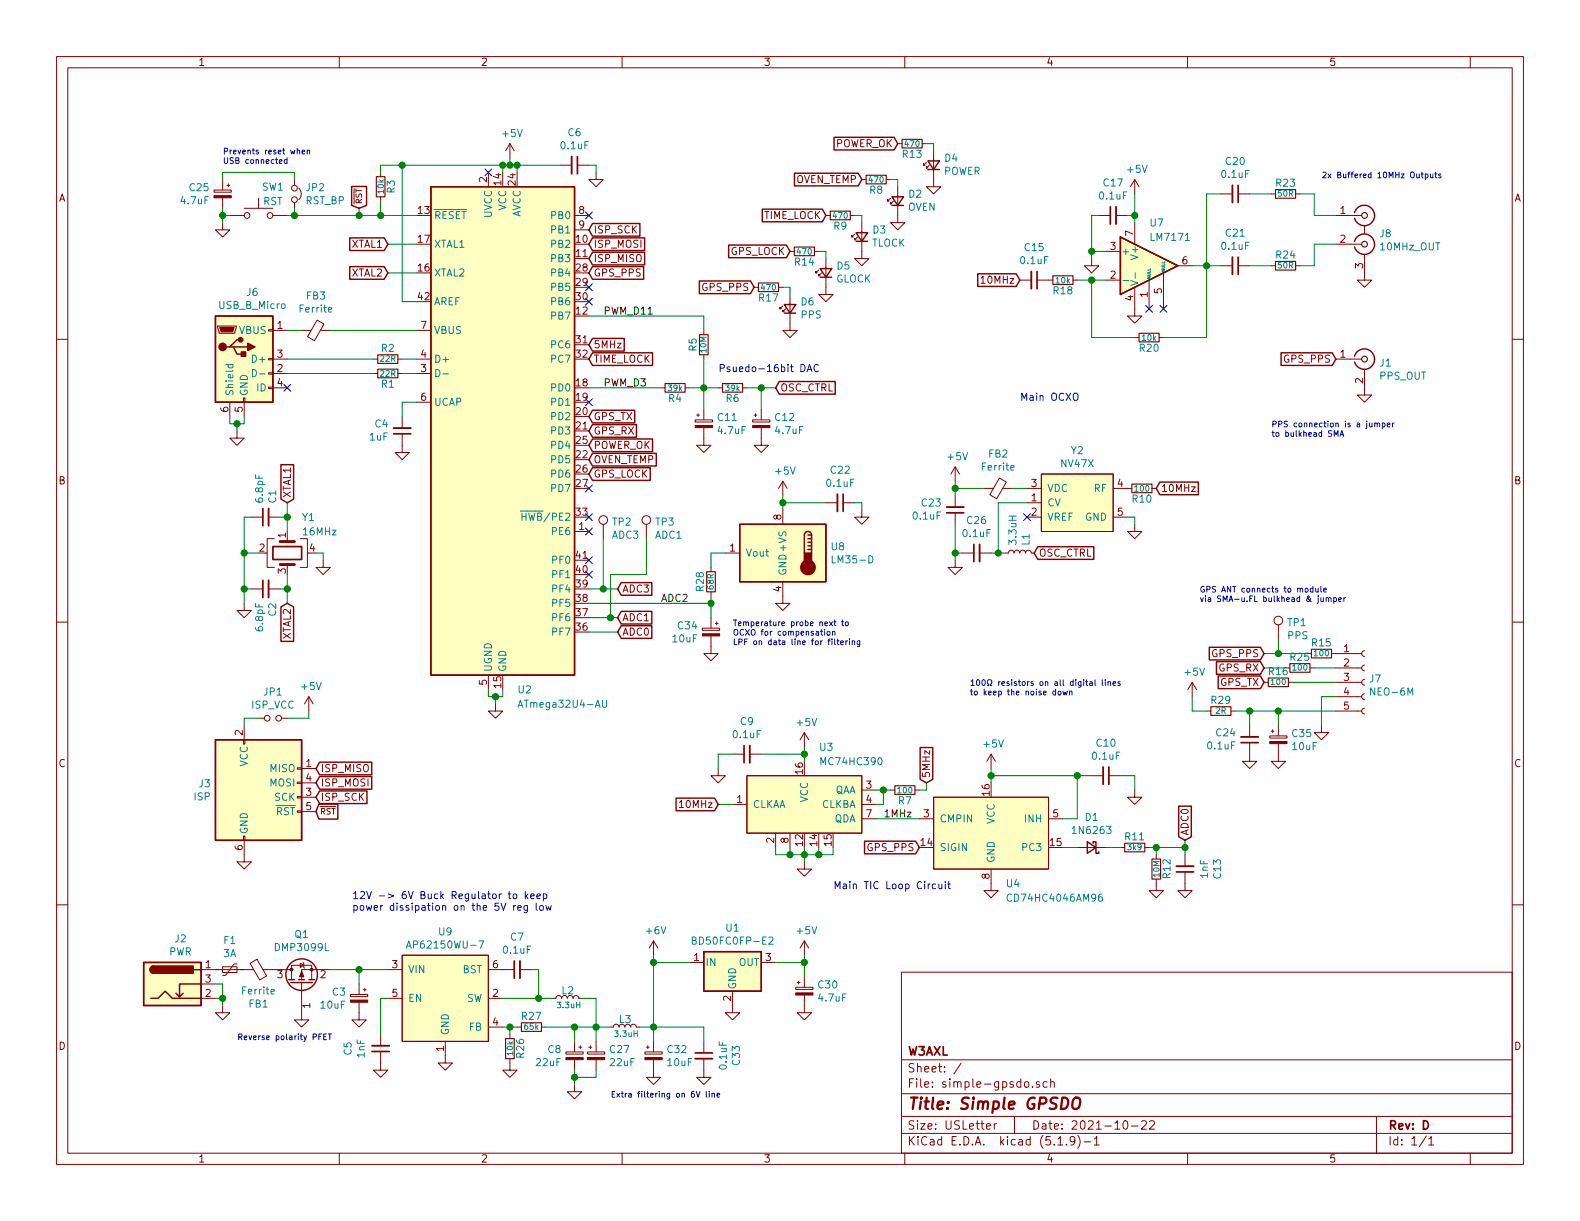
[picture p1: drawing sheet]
<svg xmlns="http://www.w3.org/2000/svg" width="279mm" height="216mm" viewBox="0 0 279 216" stroke-linecap="round" stroke-linejoin="round" font-family="sans-serif">
<g fill="none" stroke="#840000" stroke-width=".18">
<path d="M10 10h259.4v195.9h-259.4zM12 12h255.4v191.9h-255.4zM60 10v2M110 10v2M160 10v2M210 10v2M260 10v2M37.8 33.6h3.1v.4h-3.1zM39.4 39.4v1.2h1.2l-1.2 1.3-1.3-1.3h1.3M39.4 31.8v1.8M39.4 35v1.8M40.1 32.8h.5"/>
<path d="M40.4 32.5v.5M40.6 38.1h2.6M43.2 36.8h5.1M45.7 35.1v1.7M48.3 38.1h2.5M52.1 31.8v1M52.1 35.8v1M52.8 33.3a1.41 1.41 0 0 1 0 2M67.3 30.5v.7M67.3 34.8v.8M86.4 30.5v2.5M90.2 25.4l-.8 1.3"/>
<path d="M90.2 25.4v2.5M90.2 25.4l.7 1.3M99.1 29.2h2M101.6 38.1h2.5M102.1 29.2h2M105.4 30.5v1.3h1.3l-1.3 1.2-1.3-1.2h1.3M146 38.1h.8M150.4 38.1h.7M152.4 39.4v6.3h1.3l-1.3 1.3-1.3-1.3h1.3M152.4 31.8h.8M156.7 31.8h.8M157.5 35.1l-.5 .5v-.3v.3h.2"/>
<path d="M158 35.6l-.5 .5v-.3v.3h.2M158.7 33v6.4h1.3l-1.3 1.2-1.2-1.2h1.2M158.7 25.4h.8M163.1 25.4h.7M163.8 28.7l-.5 .5v-.2v.2h.3M164.3 29.2l-.5 .5v-.2v.2h.3M165.1 26.7v6.3h1.3l-1.3 1.3-1.3-1.3h1.3M194.3 38.1h2M197.4 38.1h2M200.7 31.8l-.8 1.2M200.7 31.8v2.5M200.7 39.4v3.8"/>
<path d="M200.7 31.8l.7 1.2M215.9 34.3h2M218.9 34.3h2.1M224.8 34.3h.8M229.1 34.3h.8M236.2 38.1h4.6M241.3 39.9v1.4M10 60h2M38.5 57.7h3.3v.2l-.3 1h-2.8zM47.5 58.3h.8v.2h-.8zM48.3 58.4h2.5M53.3 58.4h1.7"/>
<path d="M56.1 56.6l1.2 .7-1.7 2.9-1.2-.7zM56.7 58.4h1.7M73.7 58.4h2.5M101.6 40.6h2.5M124.5 58.4v.8M133.3 50.8h.8M137.7 50.8h.7M138.4 54.1l-.5 .5v-.2v.2h.3M138.9 54.6l-.5 .5v-.2v.2h.3M139.7 52.1v6.3h1.3l-1.3 1.3-1.3-1.3h1.3M139.7 44.5h.8M144 44.5h.8"/>
<path d="M144.8 47.8l-.5 .5v-.3v.3h.2M145.3 48.3l-.5 .5v-.3v.3h.2M146 45.7v6.4h1.3l-1.3 1.2-1.2-1.2h1.2M151.1 41.4l-.5 .5v-.2v.2h.3M151.6 41.9l-.5 .5v-.2v.2h.3M173.5 49.2l.3-.4v1.3M173.5 50.1h.7M180.3 49.5h2.1M183.4 49.5h2.8M189.7 49.5h.8M193 45.7v1.3h1.3l-1.3 1.3-1.2-1.3h1.2M195.6 49.5h2.5"/>
<path d="M195.6 44.5h2.5M200.7 50.8v5.1h1.2l-1.2 1.3-1.3-1.3h1.3M200.7 59.7h.7M203.2 49.5v5.1M205 59.7h.7M205.7 48.3v6.3M208.3 47h2.5M215.9 47h2M218.9 47h2.1M224.8 47h.8M229.1 47h.8M236.2 43.2h4.6"/>
<path d="M241.3 45v4.5h1.3l-1.3 1.3-1.3-1.3h1.3M267.4 60h2M40.6 71.1v2.6M41.9 76.2v1.3h1.3l-1.3 1.2-1.3-1.2h1.3M43.1 70.4h.2v.7h-.2zM43.2 71.1v2.6M47.5 68.5h.8v.2h-.8zM47.5 65.9h.8v.3h-.8zM47.5 63.4h.8v.2h-.8zM48.3 68.6h2.5M48.3 66h2.5M48.3 63.5h2.5"/>
<path d="M66 66h.8M66 63.5h.8M70.4 66h.7M70.4 63.5h.7M71.1 76.7v3.3h1.3l-1.3 1.3-1.3-1.3h1.3M71.1 73.7v2M73.7 66h2.5M73.7 63.5h2.5M73.7 71.1h2.5M116.8 68.6h.8M121.2 68.6h.7M122.9 74.2h3.1v.4h-3.1z"/>
<path d="M123.2 73.4h.5M123.4 73.2v.5M124.5 75.6v3.1h1.2l-1.2 1.3-1.3-1.3h1.3M124.5 62.7v.8M124.5 72.4v1.8M127 68.6h.8M131.3 68.6h.8M133.1 74.2h3v.4h-3zM133.3 73.4h.6M133.6 73.2v.5M134.6 75.6v3.1h1.3l-1.3 1.3-1.3-1.3h1.3M134.6 72.4v1.8"/>
<path d="M236.2 63.5h4.6M241.3 65.3v4.6h1.3l-1.3 1.2-1.3-1.2h1.3M44.4 91.4h2.1M47.5 91.4h2M48.5 95.3h-1.3v5h1.3M50.8 95.3v.5M50.8 99.8v.5M53.1 95.3h1.3v5h-1.3M57.1 99.1v1.2h1.3l-1.3 1.3-1.2-1.3h1.2M101.6 94h2.5M106.7 92.7v2.6M114.3 92.7v2.6"/>
<path d="M128.3 97.8h2.5M138.4 85.1l-.7 1.3M138.4 85.1v2.5M138.4 90.2v2.5M138.4 85.1l.8 1.3M146 88.9h2.1M149.1 88.9h2M152.4 90.2v1.2h1.3l-1.3 1.3-1.3-1.3h1.3M168.9 99.1v1.2h1.3l-1.3 1.3-1.3-1.3h1.3M168.9 82.6l-.8 1.2M168.9 82.6v2.5M168.9 87.6v2.1"/>
<path d="M168.9 90.7v2M168.9 82.6l.8 1.2M170.2 97.8h2M173.2 97.8h2.1M174 86.4h1.6M176.7 84.5l1.3 .7-1.7 3-1.3-.7zM177.3 86.4h1.8M177.8 97.8h.5l.1-.3 .3-.2 .4 .1 .2 .4 .2-.3 .2-.2 .5 .1 .1 .4 .2-.3 .2-.2 .5 .1 .2 .4 .1-.3 .3-.2 .4 .1 .2 .4h.5M181.6 91.4h2.5M181.6 86.4h2.5M181.6 88.9h2.5M184.1 83.8h12.7v10.2h-12.7z"/>
<path d="M196.8 91.4h2.6M196.8 86.4h3.4M200.7 92.7v1.3h1.2l-1.2 1.3-1.3-1.3h1.3M203.7 86.4h.8M10 110h2M43.2 106.7v1.3h1.2l-1.2 1.2-1.3-1.2h1.3M44.4 104.1h2.1M47.5 104.1h2M86.4 119.4v2.5M124.2 111.1h3.1v.4h-3.1zM125.7 112.4v3.2h1.3l-1.3 1.2-1.2-1.2h1.2M125.7 100.3v.8"/>
<path d="M125.7 104.6v.8M125.7 109.2v1.9M126.5 110.2h.5M126.7 110v.5M138.4 102.9v3.8h1.3l-1.3 1.3-1.2-1.3h1.2M226.1 110.5v2.5M231.6 118.1h.8M235.5 115.6h5.3M236.2 118.1h4.6M241.3 117.6l-.3 .1-.2 .3 .1 .4 .4 .2M241.3 115.1l-.3 .1-.2 .3 .1 .4 .4 .2M267.4 110h2"/>
<path d="M43.1 130.8h.2v.8h-.2zM43.2 128.3v2.5M45.7 127h1M49.8 127h1M52.6 138.3h.7v.3h-.7zM52.6 135.8h.7v.2h-.7zM53.3 135.9h2.6M53.3 138.4h2.6M54.6 123.2l-.8 1.3M54.6 123.2v2.5M54.6 123.2l.8 1.3M87.6 124.5v1.2h1.3l-1.3 1.3-1.2-1.3h1.2"/>
<path d="M127 135.9v1.3h1.3l-1.3 1.2-1.3-1.2h1.3M129.5 133.4h2.1M132.1 137.2h20.3v10.1h-20.3zM132.6 133.4h2M142.2 129.5l-.7 1.3M142.2 129.5v2.6M142.2 129.5l.8 1.3M152.4 139.7h2.5M157.5 139.7h.7M161.8 139.7h.8M175.3 133.4l-.8 1.2M175.3 133.4v2.5"/>
<path d="M175.3 133.4l.7 1.2M193 137.2h2.1M196.1 137.2h2M200.7 139.7v1.3h1.2l-1.2 1.2-1.3-1.2h1.3M210.8 120.7l-.7 1.2M210.8 120.7v2.5M210.8 120.7l.8 1.2M213.4 125.7h.7M217.7 125.7h.7M221 131.3v3.3h1.2l-1.2 1.3-1.3-1.3h1.3M221 128.3v2M223.5 120.7h.8"/>
<path d="M224.5 130.1h3.1v.4h-3.1zM224.8 129.3h.5M225 129v.5M226.1 131.5v3.1h1.2l-1.2 1.3-1.3-1.3h1.3M226.1 128.3v1.8M227.8 120.7h.8M233.7 128.3v1.2h1.2l-1.2 1.3-1.3-1.3h1.3M236.2 125.7h4.6M236.2 123.2h4.6M236.2 120.7h4.6M241.3 125.2l-.3 .1-.2 .4 .1 .3 .4 .2M241.3 122.7l-.3 .1-.2 .3 .1 .4 .4 .2"/>
<path d="M241.3 120.1l-.3 .1-.2 .4 .1 .4 .4 .2M10 160h2M43.1 147.8h.2v.8h-.2zM43.2 148.6v3.8h1.2l-1.2 1.3-1.3-1.3h1.3M52.6 143.4h.7v.2h-.7zM52.6 140.8h.7v.3h-.7zM53.3 141h2.6M53.3 143.5h2.6M120.1 141.9l.4-.4v1.3M120.1 142.8h.8M129.5 142.2h2.6M137.2 147.3v2.6"/>
<path d="M139.7 147.3v2.6M142.2 152.4v1.3h1.3l-1.3 1.2-1.2-1.2h1.2M152.4 142.2h2.5M152.4 144.8h2.5M162.6 144.8h2.5M165.1 141h20.3v12.7h-20.3zM175.3 153.7v3.8h1.2l-1.2 1.3-1.3-1.3h1.3M185.4 144.8h2.6M190.5 149.9h5.1M198.1 149.9h.8M202.4 149.9h.8M204.5 155.4v2.1h1.2l-1.2 1.3-1.3-1.3h1.3"/>
<path d="M204.5 151.1v.8M209.5 154.2v3.3h1.3l-1.3 1.3-1.2-1.3h1.2M209.5 151.1v2.1M267.4 160h2M35.6 171.5h9.2M35.6 176.5h2.5M35.6 174h2.5M39.4 170.9h2.5v1.1h-2.5zM39.4 177.8v1.3h1.2l-1.2 1.2-1.3-1.2h1.3M41.9 170.4h-.5l-1.5 2.1h-.5M44.2 170.3l1.2-.7 1.7 3-1.2 .7zM46.5 171.5h5.1"/>
<path d="M51.6 173.2v-2.5h3.5v2.5M53.1 170.3l.6 .4-.6 .4zM53.3 173.7v6.6h1.3l-1.3 1.3-1.2-1.3h1.2M53.6 170.2l.1 .1v.8l.1 .1M58.4 171.5h-5.1v1.7M62 175.8h3v.4h-3zM63.5 177.2v3.1h1.3l-1.3 1.3-1.3-1.3h1.3M63.5 174v1.8M64.3 175h.5M64.5 174.8v.5M68.6 171.5h2.5M68.6 176.5h2.5"/>
<path d="M71.1 168.9h15.3v15.3h-15.3zM86.4 171.5h4.5M86.4 176.5h2.5M91.9 171.5h2.1M97.8 176.5h.5l.1-.3 .3-.2 .4 .1 .2 .4 .1-.3 .3-.2 .5 .1 .1 .4 .2-.3 .2-.2 .5 .1 .1 .4 .2-.3 .3-.2 .4 .1 .2 .4h.5M115.6 166.4l-.8 1.2M115.6 166.4v2.5M115.6 166.4l.7 1.2M121.9 170.2h2.6M129.5 175.3v3.8h1.3l-1.3 1.2-1.2-1.2h1.2M134.6 170.2h2.6M140.7 174.6h3.1v.4h-3.1z"/>
<path d="M141 173.7h.5M141.2 173.5v.5M142.2 175.9v3.2h1.3l-1.3 1.2-1.2-1.2h1.2M142.2 166.4v2.5M142.2 172.7v1.9M142.2 166.4l-.7 1.2M142.2 166.4l.8 1.2M159.4 171.9h108v32h-108zM67.3 185.9v3.3h1.3l-1.3 1.3-1.3-1.3h1.3M67.3 182.9v2M78.7 184.2v3.8h1.3l-1.3 1.2-1.2-1.2h1.2M86.4 181.6h2.5"/>
<path d="M90.2 187.2v2h1.2l-1.2 1.3-1.3-1.3h1.3M90.2 182.9v.7M91.4 181.6h.8M95.8 181.6h.7M100.1 186h3v.4h-3zM101.6 191.8v1.2h1.3l-1.3 1.3-1.3-1.3h1.3M101.6 184.2v1.8M101.6 187.4v1.8M102.4 185.2h.5M102.6 184.9v.5M103.9 186h3v.4h-3zM104.1 185.2h.5"/>
<path d="M104.4 184.9v.5M105.4 184.2v1.8M105.4 187.4v1.8M107.9 181.6h.6l.1-.3 .3-.2 .4 .1 .2 .4 .1-.3 .3-.2 .4 .1 .2 .4 .1-.3 .3-.2 .4 .1 .2 .4 .1-.3 .3-.2 .4 .1 .2 .4h.5M114 186h3.1v.4h-3.1zM114.3 185.2h.5M114.6 184.9v.5M115.6 187.4v3.1h1.2l-1.2 1.3-1.3-1.3h1.3M115.6 184.2v1.8M124.5 187.2v3.3h1.2l-1.2 1.3-1.3-1.3h1.3M124.5 184.2v2M159.4 197.4h108"/>
<path d="M159.4 193.4h108M159.4 187.4h108M170 188l-1.3 1.9M174.4 199.2l.8-.2-.1-.2-.4-.1-.3 .2 .1 .7h.6M175.8 198.7v1M176.2 198.7l-.3 .1-.1 .2M179.4 197.4v3M181.2 191.4l.3-.1 .4 .1v.6l-.1 .2-.3 .1-.3-.2zM182.6 192.1v.2M183.8 191.3h-.4l-.2 .2 .1 .2 .5 .1v.4h-.6M185.2 191.3h-.5l-.2 .2v.6l.2 .2 .5-.1M185.8 191.4l.2-.1h.4v1"/>
<path d="M185.8 190.8v1.5M198.8 198.2h.3a.94 .94 0 0 1 0 1.5 .8 .8 0 0 1-.6-.7 .8 .8 0 0 1 .3-.8zM200.1 199.1h1.1M201.9 198.3l.2-.1h.3l.3 .1v.3v.2l-.9 .9h.9M203.3 198.3l.2-.1h.4l.2 .1 .1 .3-1 1.1h1M243.4 197.4v6.5M60 203.9v2M110 203.9v2M159.4 200.4h108M160 203.9v2M187.1 202.5h.8M188.6 202.3v.2"/>
<path d="M190.1 201.6l-.1 .2a.48 .48 0 0 1-.6 0l-.2-.2 .2-.6a.48 .48 0 0 1 .6 .1 1.27 1.27 0 0 1-.2 1.3l-.4 .1M190.6 200.8a1.71 1.71 0 0 1 0 2.2M191.7 201.9h1.2M193.5 201.4l.4-.4v1.5M193.5 202.5h.9M210 203.9v2M252.2 200.9l-1.2 1.9M252.7 201.4l.4-.4v1.5M252.7 202.5h.8M260 203.9v2"/>
<circle cx="43.7" cy="38.1" r=".51"/>
<circle cx="47.8" cy="38.1" r=".51"/>
<circle cx="52.1" cy="33.3" r=".51"/>
<circle cx="52.1" cy="35.3" r=".51"/>
<circle cx="106.7" cy="91.9" r=".76"/>
<circle cx="114.3" cy="91.9" r=".76"/>
<circle cx="226.1" cy="109.7" r=".76"/>
<circle cx="47.2" cy="127" r=".51"/>
<circle cx="49.3" cy="127" r=".51"/>
</g>
<path d="M189.8 194.4a.66 .66 0 0 1 1.2 0 1.49 1.49 0 0 1-.6 1.7l-.6-.1a1.49 1.49 0 0 1 0-1.6z" fill="none" stroke="#840000" stroke-width=".41"/>
<g fill="none" stroke="#840000" stroke-width=".2">
<path d="M66.5 31.2h1.6v3.6h-1.6zM146.8 37.3h3.6v1.6h-3.6zM153.2 31h3.5v1.5h-3.5zM159.5 24.6h3.6v1.6h-3.6zM225.6 33.5h3.5v1.6h-3.5zM123.7 59.2h1.5v3.5h-1.5zM134.1 50h3.6v1.6h-3.6zM140.5 43.7h3.5v1.5h-3.5zM186.2 48.8h3.5v1.5h-3.5zM201.4 58.9h3.6v1.6h-3.6zM225.6 46.2h3.5v1.6h-3.5zM66.8 62.7h3.6v1.6h-3.6z"/>
<path d="M66.8 65.3h3.6v1.5h-3.6zM117.6 67.8h3.6v1.5h-3.6zM127.8 67.8h3.5v1.5h-3.5zM200.2 85.6h3.5v1.5h-3.5zM125 101.1h1.5v3.5h-1.5zM224.3 119.9h3.5v1.5h-3.5zM228.1 117.3h3.5v1.6h-3.5zM231.9 114.8h3.6v1.5h-3.6zM158.2 138.9h3.6v1.6h-3.6zM214.1 125h3.6v1.5h-3.6zM198.9 149.1h3.5v1.5h-3.5zM203.7 151.9h1.5v3.5h-1.5z"/>
<path d="M89.4 183.6h1.5v3.6h-1.5zM92.2 180.8h3.6v1.6h-3.6z"/>
<circle cx="241.3" cy="38.1" r=".51"/>
<circle cx="241.3" cy="43.2" r=".51"/>
<circle cx="241.3" cy="63.5" r=".51"/>
</g>
<g fill="#ffffc2" stroke="#ffffc2" stroke-width=".18">
<path d="M132.1 137.2h20.3v10.1h-20.3z"/>
<path d="M38.1 130.8h15.2v17.8h-15.2z"/>
<path d="M25.4 170.2h10.2v7.6h-10.2z"/>
<path d="M38.1 55.9h10.2v15.2h-10.2z"/>
<path d="M184.1 83.8h12.7v10.2h-12.7z"/>
<path d="M165.1 141h20.3v12.7h-20.3z"/>
<path d="M76.2 33h25.4v86.4h-25.4z"/>
<path d="M130.8 92.7h15.2v10.2h-15.2z"/>
<path d="M124.5 168.3h10.1v7h-10.1z"/>
<path d="M198.1 41.9l10.2 5.1-10.2 5.1z"/>
<path d="M71.1 168.9h15.3v15.3h-15.3z"/>
</g>
<g fill="none" stroke="#840000" stroke-width=".33">
<path d="M101.1 27.7v3M197.4 36.6v3M217.9 32.8v3M182.4 48v3.1M217.9 45.5v3M69.6 75.7h3M47.5 89.9v3.1M148.1 87.4v3M167.4 89.7h3M173.2 96.3v3M47.5 102.6v3.1M132.6 131.8v3.1"/>
<path d="M195.1 135.6v3.1M219.5 130.3h3M208 153.2h3.1M91.9 169.9v3.1M65.8 184.9h3M122.9 187.2h3.1"/>
</g>
<g fill="none" stroke="#840000" stroke-width=".3">
<path d="M102.1 27.7v3M196.3 36.6v3M218.9 32.8v3M183.4 48v3.1M218.9 45.5v3M69.6 76.7h3M46.5 89.9v3.1M48.3 96.6h5v2.3h-5zM149.1 87.4v3M167.4 90.7h3M172.2 96.3v3M46.5 102.6v3.1"/>
<path d="M131.6 131.8v3.1M196.1 135.6v3.1M219.5 131.3h3M208 154.2h3.1M90.9 169.9v3.1M65.8 185.9h3M122.9 186.2h3.1"/>
</g>
<g fill="none" stroke="#840000" stroke-width=".25">
<path d="M62.2 33h2.6v3.3l-1.3 .5-1.3-.5zM76.2 33h25.4v86.4h-25.4zM104.8 39.5h8.4v2.3h-8.4l-.7-1.2zM134.8 37h10.6l.6 1.1-.6 1.1h-10.6zM140.5 30.6h11.3l.6 1.2-.6 1.1h-11.3zM147.5 24.3h10.6l.6 1.1-.6 1.1h-10.6zM157.7 34.8h2.1l-1.1 1.5zM157.7 36.3h2.1M164.1 28.4h2l-1 1.6zM164.1 30h2M239.5 37.6a1.8 1.8 0 0 1 2.8-1 1.8 1.8 0 0 1 0 2.9 1.8 1.8 0 0 1-2.8-.9M38.1 55.9h10.2v15.2h-10.2z"/>
<path d="M61.8 42.1h6.1l.7 1.1-.7 1.1h-6.1zM61.8 47.1h6.1l.7 1.2-.7 1.1h-6.1zM104.8 59.8h5.6v2.3h-5.6l-.7-1.1zM104.8 44.6h9.2v2.2h-9.2l-.7-1.1zM104.8 47.1h9v2.3h-9l-.7-1.1zM104.8 42.1h9.2v2.2h-9.2l-.7-1.1zM123.7 49.7h9l.6 1.1-.6 1.1h-9zM128.9 43.3h10.2l.6 1.2-.6 1.1h-10.2zM138.7 53.8h2l-1 1.6zM138.7 55.4h2M145 47.5h2.1l-1.1 1.5zM145 49h2.1"/>
<path d="M151.4 41.1h2l-1 1.6zM151.4 42.7h2M172.9 48.4h6.8l.6 1.1-.6 1.1h-6.8zM198.1 41.9l10.2 5.1-10.2 5.1zM239.5 42.7a1.8 1.8 0 0 1 2.8-1.1 1.8 1.8 0 0 1 0 3 1.8 1.8 0 0 1-2.8-.9M40.6 61.3h.7l.6 1.3h1.3M41.3 61.3h2.5M42.5 60.1h-.6l-1.3 1.2h-.6M104.8 72.5h7.4v2.3h-7.4l-.7-1.1zM104.8 75.1h7.7v2.2h-7.7l-.7-1.1zM104.8 62.4h10.6v2.2h-10.6l-.7-1.1zM104.8 77.6h10.6v2.3h-10.6l-.7-1.2z"/>
<path d="M137.8 67.5h9.9v2.2h-9.9l-.6-1.1zM226.5 62.4h9.1l.6 1.1-.6 1.1h-9.1zM239.5 63a1.8 1.8 0 0 1 2.8-1 1.8 1.8 0 0 1 0 2.9 1.8 1.8 0 0 1-2.8-.9M49.7 82.2h2.2v6.1l-1.1 .6-1.1-.6zM104.8 80.2h11.3v2.2h-11.3l-.7-1.1zM104.8 82.7h10.2v2.2h-10.2l-.7-1.1zM130.8 92.7h15.2v10.2h-15.2zM142.9 97.2h.6M142.9 96.5h.6M142.9 95.9h.6M142.9 95.3h.6M142.9 94.6h.6"/>
<path d="M143.5 94.6a.63 .63 0 0 0-.6-.6 .63 .63 0 0 0-.7 .6v3.2M143.5 94.6v3.2M183.5 96.7h9.9v2.2h-9.9l-.6-1.1zM205.1 85.2h6.8v2.3h-6.8l-.6-1.1zM49.7 107.3l1.1-.6 1.1 .6v6.1h-2.2zM109.9 110.6h5.4v2.3h-5.4l-.7-1.1zM109.9 103h5.4v2.3h-5.4l-.7-1.2zM109.9 108.1h5.4v2.2h-5.4l-.7-1.1zM213.8 114.5h9.1l.6 1.1-.6 1.1h-9.1zM215.1 117h7.8l.6 1.1-.6 1.1h-7.8zM215.4 119.5h7.5l.6 1.2-.6 1.1h-7.5zM38.1 130.8h15.2v17.8h-15.2z"/>
<path d="M56.5 139.9h8.4v2.2h-8.4l-.6-1.1zM56.5 134.8h9.2v2.2h-9.2l-.6-1.1zM56.5 137.3h9.2v2.2h-9.2l-.6-1.1zM162.7 132.2h2.2v5.6l-1.1 .6-1.1-.6zM56.4 142.2h3.3v2.6h-3.3l-.5-1.3zM119.6 141.1h6.8l.6 1.1-.6 1.2h-6.8zM152.9 148.7h9l.7 1.2-.7 1.1h-9zM192.3 148.8l1.5 1.1-1.5 1zM193.3 149.1v-.3h.5v2.1h.5v-.3M208.4 142.5h2.3v5.5l-1.2 .6-1.1-.6zM25.4 170.2h10.2v7.6h-10.2zM26.7 176.5h1.2l1.3-1.2 1.3 1.2h5.1"/>
<path d="M27.2 170.8a.63 .63 0 0 0-.7 .7 .63 .63 0 0 0 .7 .6M32.4 175.6l-.7 .7M34.3 171.5h1.3M35.6 174h-3.9v2.3l-.6-.7M51.1 173.2h1M51.4 173.7h3.8M52.8 173.2h1M54.6 173.2h1M124.5 168.3h10.1v7h-10.1z"/>
<circle cx="53.3" cy="172.3" r="2.79"/>
</g>
<g fill="#840000" stroke="#840000" stroke-width=".18">
<path d="M37.8 34.6h3.1v.4h-3.1z"/>
<path d="M62 176.8h3v.4h-3z"/>
<path d="M122.9 75.2h3.1v.4h-3.1z"/>
<path d="M133.1 75.2h3v.4h-3z"/>
<path d="M124.2 112.1h3.1v.3h-3.1z"/>
<path d="M38.9 57.9h2.5l-.3 .8h-2z"/>
<path d="M224.5 131.1h3.1v.4h-3.1z"/>
<path d="M140.7 175.6h3.1v.3h-3.1z"/>
<path d="M53.3 171.7l.4 1h-.7z"/>
<path d="M103.9 187h3v.4h-3z"/>
<path d="M114 187h3.1v.4h-3.1z"/>
<path d="M100.1 187h3v.4h-3z"/>
<circle cx="55.1" cy="171.4" r=".25"/>
<circle cx="51.6" cy="171.4" r=".25"/>
</g>
<path d="M49.5 95.8h2.6M49.5 99.8h2.6" fill="none" stroke="#840000" stroke-width=".51"/>
<g fill="#840000" stroke="#840000" stroke-width=".25">
<path d="M26.7 171l.5-.2v1.3a.64 .64 0 0 1-.6-.4 .64 .64 0 0 1 .1-.7z"/>
<path d="M27.2 170.8h7v1.3h-7z"/>
<path d="M42.7 62.2h.7v.8h-.7z"/>
<path d="M43.8 60.7l1.3 .6-1.3 .7z"/>
<path d="M142.2 97.8h1.3v1.9h-1.3z"/>
<circle cx="39.4" cy="61.3" r=".63"/>
<circle cx="42.5" cy="60.1" r=".38"/>
<circle cx="142.9" cy="100.3" r="1.27"/>
</g>
<g fill="none" stroke="#008484" stroke-width=".18">
<path d="M198.6 49.6h1M199.9 49.6l1.3 .4-1.3 .5M200.7 48.2v1M39.9 64.4h1.3M40.4 64.4v.4l.2 .2 .5-.1v-.5M44.6 65.3a.64 .64 0 0 1 .7 .7 .64 .64 0 0 1-.7 .6zM45.9 66.1h1M77.1 65.3a.64 .64 0 0 1 .7 .7 .64 .64 0 0 1-.7 .6zM78.3 66.1h1M92 90.4h1.3M92.3 90.7v1.3M92.3 91.3h.7"/>
<path d="M91.6 125.1l.4-1.3 .5 1.3M91.7 124.7h.6M106.6 123.8v1l.2 .3 .4-.1 .1-.2v-1M178.9 158.2a.6 .6 0 0 0-.9 .4 .6 .6 0 0 0 .6 .8l.3-.2M194.8 158.1l-.4 .1-.2 .4 .1 .6 .2 .2 .3-.1 .2-.2-.2-.5h-.3l-.3 .2M71.9 167.6l.4-1.2 .4 1.2M72 167.3h.6M84.7 166.4h.8l-.5 1.2M122.4 166.3l.6-.1 .1-.2-.1-.2-.6-.1v1.3h.5l.2-.2v-.3l-.3-.2M136 165.8l.4-.1 .3 .3-.8 1h.8"/>
</g>
<g fill="none" stroke="#008400" stroke-width=".18">
<path d="M39.4 38.1h1.2M39.4 31.8v-1.3h12.7v1.3M39.4 36.8v2.6M50.8 38.1h22.9M52.1 36.8v1.3M63.5 36.8v1.3M67.3 35.6v2.5M71.1 29.2v24.1h2.6M88.9 29.2v1.3M90.2 27.9v1.3M91.4 29.2v1.3M99.1 29.2h-31.8v1.3"/>
<path d="M104.1 29.2h1.3v1.3M151.1 38.1h1.3v1.3M157.5 31.8h1.2v1.2M163.8 25.4h1.3v1.3M194.3 38.1h-1.3v7.6M199.4 38.1h1.3M200.7 34.3v5.1M215.9 34.3h-2.5v25.4h-7.7M221 34.3h3.8M229.9 34.3h2.5v3.8h3.8M50.8 58.4h2.5M58.4 58.4h15.3"/>
<path d="M68.6 48.3h5.1M68.6 43.2h5.1M104.1 55.9h20.4v2.5M138.4 50.8h1.3v1.3M144.8 44.5h1.2v1.2M190.5 49.5h5.1M193 44.5h2.6M193 49.5v10.2h7.7M210.8 47h5.1M221 47h3.8M236.2 43.2h-3.8v3.8h-2.5M40.6 73.7v1.2h2.6v-1.2"/>
<path d="M41.9 74.9v1.3M50.8 63.5h15.2M50.8 66h15.2M71.1 63.5h2.6M71.1 66h2.6M73.7 71.1h-2.6v2.6M104.1 68.6h12.7M121.9 68.6h5.1M124.5 63.5v8.9M132.1 68.6h5.1M134.6 68.6v3.8M43.2 97.8h2.5"/>
<path d="M44.4 91.4h-1.2v15.3M49.5 91.4h1.3M50.8 88.9v5.1M55.9 97.8h1.2v1.3M106.7 95.3v8.8M114.3 95.3v6.3h-6.4v7.6M128.3 97.8h-2.6v2.5M138.4 88.9h7.6M138.4 87.6v2.6M151.1 88.9h1.3v1.3M168.9 97.8h1.3M168.9 85.1v2.5"/>
<path d="M168.9 92.7v6.4M168.9 86.4h5.1M175.3 97.8h2.5M179.1 86.4h2.5M181.6 88.9h-5.1v8.9M199.4 91.4h1.3v1.3M43.2 104.1h1.2M49.5 104.1h1.3M50.8 101.6v5.1M104.1 104.1h5.1M104.1 109.2h5.1M104.1 111.8h5.1"/>
<path d="M104.1 106.7h21.6M125.7 105.4v3.8M223.5 118.1h3.8M223.5 115.6h7.6M226.1 113v2.6M232.4 118.1h3.8M45.7 127h-2.5v1.3M54.6 125.7v1.3h-3.8M86.4 121.9v1.3h2.5v-1.3M87.6 123.2v1.3M129.5 133.4h-2.5v2.5M134.6 133.4h7.6"/>
<path d="M142.2 132.1v2.5M154.9 139.7h2.6M156.2 139.7v2.5h-1.3M163.8 138.4v1.3h-1.2M175.3 137.2h17.7M175.3 135.9v2.5M190.5 137.2v7.6h-2.5M198.1 137.2h2.6v2.5M210.8 123.2v2.5h2.6M218.4 125.7h17.8M221 125.7v2.6M226.1 125.7v2.6"/>
<path d="M228.6 120.7h7.6M236.2 123.2h-2.5v5.1M127 142.2h2.5M137.2 149.9v1.2h10.1v-1.2M139.7 149.9v1.2M142.2 149.9v2.5M144.8 149.9v1.2M154.9 144.8h7.7M188 149.9h2.5M195.6 149.9h2.5M203.2 149.9h6.3M204.5 149.9v1.2"/>
<path d="M209.5 148.6v2.5M38.1 176.5h1.3M38.1 174h1.3v3.8M58.4 171.5h10.2M63.5 171.5v2.5M68.6 176.5h-1.3v6.4M88.9 176.5h8.9M94 171.5h1.2v5M102.9 176.5h2.5v7.7M115.6 168.9v15.3M115.6 170.2h6.3M137.2 170.2h5"/>
<path d="M142.2 168.9v3.8M88.9 181.6h2.5M90.2 181.6v1.3M96.5 181.6h11.4M101.6 181.6v2.6M101.6 189.2v2.6M105.4 189.2v1.3h-3.8M113 181.6h11.5v2.6"/>
</g>
<g fill="none" stroke="#0000c2" stroke-width=".18">
<path d="M49.4 28.5l.5-.1-.1-.1-.2-.1-.2 .2 .1 .5h.3M50.7 28.3l-.2-.1-.2 .2 .1 .5h.3M50.7 27.9v1M52.6 26.6h.3l.1 .6M53.4 26.9l.5-.1-.1-.2-.2-.1-.2 .2 .1 .5h.3M54.3 26.6h.4l.1 .6M54.3 26.5v.7M251.3 30.8h.4M251.5 30.4v.9l.2 .1M252 30.8h.3l.2 .2-.1 .4h-.4M252 30.8v1M253 30.8v.6l.4-.1"/>
<path d="M253.4 30.8v.6M253.7 30.8h.4M253.9 30.4v.9l.2 .1M254.8 30.8h-.2l-.2 .1 .4 .2v.3h-.4M141.6 64.4a.64 .64 0 0 1 .8 .7 .64 .64 0 0 1-.8 .6zM142.7 65.7l.5-1.3 .4 1.3M142.8 65.4h.7M144.7 64.6a.6 .6 0 0 0-.8 .4 .6 .6 0 0 0 .6 .7l.2-.1M189.8 69.7l.2-.1a.42 .42 0 0 1 .6 .1 .88 .88 0 0 1-.3 1.1l-.3-.1a1.07 1.07 0 0 1-.2-1zM235.9 77.2v-1.1l.4 .8 .3-.8v1.1M237 77.2l.3-1.1 .3 1.1M237.1 76.9h.4"/>
<path d="M243.1 74.9h.4v.6M243.1 74.8v.7M243.5 75l.2-.2 .2 .1 .1 .6M244.4 74.9l.3-.1 .2 .2-.1 .4h-.4M244.4 74.8v1M245.3 75.1l.5-.1-.1-.1-.2-.1-.2 .2 .1 .4h.3M246.2 74.8v.7M246.5 74.8l-.3 .2M145.1 111.6h.4M145.2 111.3v.9l.3 .1M145.8 111.6v.7M146.3 111.7l.1-.1 .3 .1v.6l-.4-.1z"/>
<path d="M146.7 110l.5 .6M147.2 111.7h.4l.1 .6M147.2 110l-.5 .6M147.2 111.6v.7M147.4 110h.5M147.6 109.6v.9l.3 .1M147.6 113v.8l.2 .2M148 113.3h.4M148.1 113v.8l.3 .2M148.7 113.6l.4-.1v-.1l-.3-.1-.1 .2v.4h.4M148.8 110h.4M148.9 109.6v.9l.3 .1"/>
<path d="M149.5 110.1l.4-.1v.6l-.4-.1zM149.6 113.3v.7M149.9 113.3l-.3 .2M150.2 113v.1M150.2 113.3v.7M150.7 113.4h.4v.6M150.7 113.3v.7M152 113.3v.8l-.1 .2h-.3M152 113.4l-.2-.1-.2 .2 .1 .4h.3M232.2 104.1l-.3-.1-.2 .2 .1 .4h.4M232.2 103.7v1M232.7 104v.6h.4"/>
<path d="M233.1 104v.7M233.6 103.7v.8l.1 .2M233.6 105.7v.6h.4M234 105.7v.7M234.1 104.3l.4-.1v-.1l-.3-.1-.1 .2v.4h.4M234.5 105.8l.4-.1v.7M234.5 105.7v.7M234.9 105.8l.2-.1h.2l.1 .7M235.9 105.7h.2l.2 .2-.1 .4h-.3M235.9 105.7v1M236.7 106l.5-.1v-.2h-.3l-.2 .1 .1 .5h.4M237.6 105.7v.7"/>
<path d="M237.9 105.7l-.3 .2M186.7 122.3l-.3-.1-.2 .2 .1 .4h.4M186.7 121.9v1M187.1 122.3l.2-.1 .3 .1-.1 .5h-.4zM188 122.2l.2 .7 .1-.5 .2 .5 .2-.7M189.1 122.3h.4l.1 .6M189.1 122.2v.7M191.6 120.2v.1M191.6 120.5v.7M192 120.5h.4M192.1 120.2v.9l.3 .1M192.7 120.6h.4v.6"/>
<path d="M193.1 120.8l-.4 .2 .1 .2h.3M193.6 120.2v.9l.2 .1M194.9 120.2v.9l.2 .1M195.5 120.2v.1M195.5 120.5v.7M195.9 120.6h.4l.1 .6M195.9 120.5v.7M196.8 120.9l.5-.1v-.2l-.3-.1-.2 .2 .1 .5h.4M198.1 120.6l-.3-.1-.1 .2 .4 .2v.3h-.4M89.9 158.1h.4M90 157.6v1.1l.3 .2M90.8 158.1h.3l.3 .2-.1 .6h-.3l-.2-.1z"/>
<path d="M92.9 157.6v1.3M93 158.4l.4 .5M93.4 158.1l-.5 .4M93.9 158.5l.6-.1-.1-.3h-.4l-.1 .1v.7h.5M94.8 159.7v1.1l.2 .2M94.9 158.5l.7-.1-.1-.3h-.4l-.2 .1 .1 .7h.5M96.1 158.1h.4l.2 .2-.1 .6h-.5M96.1 158.1v1.2M165.5 156.4l-.4-.1-.2 .2 .1 .6h.5M166 156.3l.1 .8h.3l.1-.1M166.5 156.3v.8M167.2 155.9v.1"/>
<path d="M167.2 156.3v.8M167.6 156.3h.5M167.8 155.9v1.1l.3 .1M90.8 160.1v.9M91.2 160.1l-.4 .3M91.6 160.5l.6-.1-.1-.2-.4-.1-.1 .2v.6h.5M93.3 160.1v1l-.3 .3-.3-.1M93.3 160.2l-.4-.1-.2 .3 .1 .5h.5M95.6 160.2l.3-.1 .1 .1v.7l-.3 .1-.3-.3zM96.5 160.1l.3 .9 .2-.6 .3 .6 .2-.9M56.4 183.3h.3M56.9 182.8h-.5v1"/>
<path d="M57.3 183.3h.3M57.7 182.8h-.4v1h.4M58 182.8h.6M58.3 182.8v1M123.1 193l.3 1 .4-1M124.9 193v.9l.1 .1M125.4 193v.1M125.4 193.3v.7M125.9 193.4h.4v.6M125.9 193.3v.7M126.8 193.6l.5-.1-.1-.1-.3-.1-.1 .2v.5h.4"/>
</g>
<g fill="#008400" stroke="#008400" stroke-width=".25">
<circle cx="95.3" cy="176.5" r=".51"/>
<circle cx="105.4" cy="181.6" r=".51"/>
<circle cx="142.2" cy="133.4" r=".51"/>
<circle cx="87.6" cy="123.2" r=".51"/>
<circle cx="90.2" cy="29.2" r=".51"/>
<circle cx="115.6" cy="170.2" r=".51"/>
<circle cx="88.9" cy="29.2" r=".51"/>
<circle cx="67.3" cy="38.1" r=".51"/>
<circle cx="142.2" cy="170.2" r=".51"/>
<circle cx="71.1" cy="29.2" r=".51"/>
<circle cx="91.4" cy="29.2" r=".51"/>
<circle cx="115.6" cy="181.6" r=".51"/>
<circle cx="39.4" cy="38.1" r=".51"/>
<circle cx="144.8" cy="151.1" r=".51"/>
<circle cx="226.1" cy="125.7" r=".51"/>
<circle cx="142.2" cy="151.1" r=".51"/>
<circle cx="139.7" cy="151.1" r=".51"/>
<circle cx="106.7" cy="104.1" r=".51"/>
<circle cx="108" cy="109.2" r=".51"/>
<circle cx="156.2" cy="139.7" r=".51"/>
<circle cx="168.9" cy="97.8" r=".51"/>
<circle cx="176.5" cy="97.8" r=".51"/>
<circle cx="63.5" cy="38.1" r=".51"/>
<circle cx="124.5" cy="68.6" r=".51"/>
<circle cx="52.1" cy="38.1" r=".51"/>
<circle cx="226.1" cy="115.6" r=".51"/>
<circle cx="138.4" cy="88.9" r=".51"/>
<circle cx="43.2" cy="104.1" r=".51"/>
<circle cx="43.2" cy="97.8" r=".51"/>
<circle cx="175.3" cy="137.2" r=".51"/>
<circle cx="50.8" cy="91.4" r=".51"/>
<circle cx="50.8" cy="104.1" r=".51"/>
<circle cx="190.5" cy="137.2" r=".51"/>
<circle cx="204.5" cy="149.9" r=".51"/>
<circle cx="168.9" cy="86.4" r=".51"/>
<circle cx="134.6" cy="68.6" r=".51"/>
<circle cx="125.7" cy="106.7" r=".51"/>
<circle cx="101.6" cy="190.5" r=".51"/>
<circle cx="101.6" cy="181.6" r=".51"/>
<circle cx="200.7" cy="38.1" r=".51"/>
<circle cx="90.2" cy="181.6" r=".51"/>
<circle cx="193" cy="44.5" r=".51"/>
<circle cx="221" cy="125.7" r=".51"/>
<circle cx="41.9" cy="74.9" r=".51"/>
<circle cx="63.5" cy="171.5" r=".51"/>
<circle cx="193" cy="49.5" r=".51"/>
<circle cx="213.4" cy="47" r=".51"/>
<circle cx="39.4" cy="176.5" r=".51"/>
<circle cx="209.6" cy="149.9" r=".51"/>
</g>
<g fill="none" stroke="#000084" stroke-width=".18">
<path d="M85.8 29.9l1.2 1.2M87 29.9l-1.2 1.2M103.5 37.5l1.2 1.2M104.7 37.5l-1.2 1.2M103.5 50.2l1.2 1.2M103.5 52.7l1.2 1.2M104.7 50.2l-1.2 1.2M104.7 52.7l-1.2 1.2M202.6 54l1.2 1.2M203.8 54l-1.2 1.2M205.1 54l1.2 1.2M206.3 54l-1.2 1.2"/>
<path d="M50.2 68l1.2 1.2M51.4 68l-1.2 1.2M103.5 70.5l1.2 1.2M104.7 70.5l-1.2 1.2M103.5 85.8l1.2 1.2M103.5 90.8l1.2 1.2M103.5 98.5l1.2 1.2M103.5 93.4l1.2 1.2M104.7 85.8l-1.2 1.2M104.7 90.8l-1.2 1.2M104.7 98.5l-1.2 1.2M104.7 93.4l-1.2 1.2"/>
<path d="M181 90.8l1.2 1.2M182.2 90.8l-1.2 1.2M103.5 101l1.2 1.2M104.7 101l-1.2 1.2"/>
</g>
<text font-size="2.8" fill="#840000" x="160.4" y="196.2">Title: Simple GPSDO</text>
<g font-size="2.1" fill="#840000">
<text x="160.4" y="189.6">Sheet: /</text>
<text x="160.4" y="186.6">W3AXL</text>
<text x="160.4" y="192.3">File: simple-gpsdo.sch</text>
<text x="160.4" y="202.5">KiCad E.D.A. kicad (5.1.9)-1</text>
<text x="160.4" y="199.7">Size: USLetter</text>
<text x="182.4" y="199.7">Date: 2021-10-22</text>
<text x="245.4" y="199.7">Rev: D</text>
<text x="245.4" y="202.5">Id: 1/1</text>
</g>
<g font-size="1.8" fill="#840000">
<text x="35" y="11.6">1</text>
<text x="85" y="11.6">2</text>
<text x="135" y="11.6">3</text>
<text x="185" y="11.6">4</text>
<text x="235" y="11.6">5</text>
<text x="147.7" y="26">POWER_OK</text>
<text x="10.4" y="35.6">A</text>
<text x="86.1" y="32.2" transform="rotate(-90 86.1 32.2)">2</text>
<text x="88.6" y="32.7" transform="rotate(-90 88.6 32.7)">14</text>
<text x="91.2" y="32.7" transform="rotate(-90 91.2 32.7)">24</text>
<text x="140.7" y="32.4">OVEN_TEMP</text>
<text x="267.8" y="35.6">A</text>
<text x="74" y="37.8">13</text>
<text x="102.4" y="37.8">8</text>
<text x="102.4" y="40.4">9</text>
<text x="104.9" y="41.3">ISP_SCK</text>
<text x="135.1" y="38.7">TIME_LOCK</text>
<text x="200.4" y="41.8" transform="rotate(-90 200.4 41.8)">7</text>
<text x="237" y="37.8">1</text>
<text x="62.2" y="43.8">XTAL1</text>
<text x="74" y="42.9">17</text>
<text x="101.9" y="42.9">10</text>
<text x="101.9" y="45.5">11</text>
<text x="104.9" y="46.4">ISP_MISO</text>
<text x="104.9" y="43.8">ISP_MOSI</text>
<text x="129.2" y="45.1">GPS_LOCK</text>
<text x="196.4" y="44.2">3</text>
<text x="209.1" y="46.7">6</text>
<text x="237" y="42.9">2</text>
<text x="241" y="47.5" transform="rotate(-90 241 47.5)">3</text>
<text x="62.2" y="48.9">XTAL2</text>
<text x="74" y="48">16</text>
<text x="74" y="53.1">42</text>
<text x="101.9" y="48">28</text>
<text x="101.9" y="50.5">29</text>
<text x="101.9" y="53.1">30</text>
<text x="104.9" y="48.9">GPS_PPS</text>
<text x="124.3" y="51.4">GPS_PPS</text>
<text x="173.9" y="50.2">10MHz</text>
<text x="196.4" y="49.3">2</text>
<text x="200.4" y="53.2" transform="rotate(-90 200.4 53.2)">4</text>
<text x="202.9" y="52.6" transform="rotate(-90 202.9 52.6)">1</text>
<text x="205.5" y="51.9" transform="rotate(-90 205.5 51.9)">5</text>
<text x="49" y="58.2">1</text>
<text x="74.4" y="58.2">7</text>
<text x="101.9" y="55.6">12</text>
<text x="49" y="65.8">2</text>
<text x="49" y="63.2">3</text>
<text x="74.4" y="65.8">3</text>
<text x="74.4" y="63.2">4</text>
<text x="101.9" y="60.7">31</text>
<text x="101.9" y="63.2">32</text>
<text x="104.9" y="61.6">5MHz</text>
<text x="104.9" y="64.1">TIME_LOCK</text>
<text x="227.2" y="64.1">GPS_PPS</text>
<text x="237" y="63.2">1</text>
<text x="49" y="68.3">4</text>
<text x="74.4" y="70.9">6</text>
<text x="101.9" y="68.3">18</text>
<text x="101.9" y="70.9">19</text>
<text x="137.9" y="69.2">OSC_CTRL</text>
<text x="241" y="67.8" transform="rotate(-90 241 67.8)">2</text>
<text x="40.4" y="72.9" transform="rotate(-90 40.4 72.9)">6</text>
<text x="42.9" y="72.9" transform="rotate(-90 42.9 72.9)">5</text>
<text x="101.9" y="73.4">20</text>
<text x="101.9" y="75.9">21</text>
<text x="104.9" y="74.3">GPS_TX</text>
<text x="104.9" y="76.8">GPS_RX</text>
<text x="101.9" y="81">22</text>
<text x="101.9" y="78.5">25</text>
<text x="101.9" y="83.6">26</text>
<text x="104.9" y="81.9">OVEN_TEMP</text>
<text x="104.9" y="79.4">POWER_OK</text>
<text x="10.4" y="85.6">B</text>
<text x="51.4" y="88.1" transform="rotate(-90 51.4 88.1)">XTAL1</text>
<text x="101.9" y="86.1">27</text>
<text x="104.9" y="84.5">GPS_LOCK</text>
<text x="182.4" y="88.6">1</text>
<text x="182.4" y="86.1">3</text>
<text x="197.6" y="86.1">4</text>
<text x="205.3" y="87">10MHz</text>
<text x="267.8" y="85.6">B</text>
<text x="50.5" y="95.1" transform="rotate(-90 50.5 95.1)">1</text>
<text x="101.9" y="91.2">33</text>
<text x="102.4" y="93.7">1</text>
<text x="138.2" y="91.9" transform="rotate(-90 138.2 91.9)">8</text>
<text x="182.4" y="91.2">2</text>
<text x="197.6" y="91.2">5</text>
<text x="45.9" y="97.5">2</text>
<text x="50.5" y="101.4" transform="rotate(-90 50.5 101.4)">3</text>
<text x="54.8" y="97.5">4</text>
<text x="101.9" y="101.3">40</text>
<text x="101.9" y="98.8">41</text>
<text x="129.1" y="97.5">1</text>
<text x="183.7" y="98.4">OSC_CTRL</text>
<text x="101.9" y="106.4">38</text>
<text x="101.9" y="103.9">39</text>
<text x="110" y="104.8">ADC3</text>
<text x="138.2" y="104.6" transform="rotate(-90 138.2 104.6)">4</text>
<text x="51.4" y="113.1" transform="rotate(-90 51.4 113.1)">XTAL2</text>
<text x="101.9" y="111.5">36</text>
<text x="101.9" y="109">37</text>
<text x="110" y="112.4">ADC0</text>
<text x="110" y="109.9">ADC1</text>
<text x="214.5" y="116.2">GPS_PPS</text>
<text x="215.5" y="118.7">GPS_RX</text>
<text x="228.2" y="116.8">R25</text>
<text x="237.6" y="115.3">1</text>
<text x="237.6" y="117.9">2</text>
<text x="86.1" y="121.1" transform="rotate(-90 86.1 121.1)">5</text>
<text x="88.6" y="121.6" transform="rotate(-90 88.6 121.6)">15</text>
<text x="215.7" y="121.3">GPS_TX</text>
<text x="237.6" y="120.4">3</text>
<text x="237.6" y="122.9">4</text>
<text x="237.6" y="125.5">5</text>
<text x="42.9" y="130" transform="rotate(-90 42.9 130)">2</text>
<text x="10.4" y="135.6">C</text>
<text x="54.1" y="135.6">1</text>
<text x="56.7" y="136.5">ISP_MISO</text>
<text x="142" y="136.9" transform="rotate(-90 142 136.9)">16</text>
<text x="164.5" y="137.6" transform="rotate(-90 164.5 137.6)">5MHz</text>
<text x="267.8" y="135.6">C</text>
<text x="54.1" y="140.7">3</text>
<text x="54.1" y="138.2">4</text>
<text x="54.1" y="143.3">5</text>
<text x="56.7" y="141.6">ISP_SCK</text>
<text x="56.7" y="139.1">ISP_MOSI</text>
<text x="120.6" y="142.9">10MHz</text>
<text x="130.3" y="142">1</text>
<text x="153.2" y="139.4">3</text>
<text x="153.2" y="142">4</text>
<text x="175" y="140.7" transform="rotate(-90 175 140.7)">16</text>
<text x="136.9" y="149.1" transform="rotate(-90 136.9 149.1)">2</text>
<text x="139.4" y="149.1" transform="rotate(-90 139.4 149.1)">8</text>
<text x="142" y="149.6" transform="rotate(-90 142 149.6)">12</text>
<text x="144.5" y="149.6" transform="rotate(-90 144.5 149.6)">14</text>
<text x="147.1" y="149.6" transform="rotate(-90 147.1 149.6)">15</text>
<text x="153.2" y="144.5">7</text>
<text x="162.9" y="149.6">14</text>
<text x="163.3" y="144.5">3</text>
<text x="185.7" y="149.6">15</text>
<text x="186.2" y="144.5">5</text>
<text x="210.2" y="147.8" transform="rotate(-90 210.2 147.8)">ADC0</text>
<text x="42.9" y="150.3" transform="rotate(-90 42.9 150.3)">6</text>
<text x="153.5" y="150.5">GPS_PPS</text>
<text x="175" y="155.4" transform="rotate(-90 175 155.4)">8</text>
<text x="36.3" y="171.2">1</text>
<text x="36.3" y="173.7">3</text>
<text x="49" y="173">3</text>
<text x="56.7" y="173">2</text>
<text x="69.4" y="171.2">3</text>
<text x="87.1" y="171.2">6</text>
<text x="122.7" y="169.9">1</text>
<text x="135.4" y="169.9">3</text>
<text x="36.3" y="176.3">2</text>
<text x="54.9" y="178.3" transform="rotate(-90 54.9 178.3)">1</text>
<text x="69.4" y="176.3">5</text>
<text x="87.1" y="176.3">2</text>
<text x="129.3" y="177" transform="rotate(-90 129.3 177)">2</text>
<text x="10.4" y="185.6">D</text>
<text x="78.5" y="185.9" transform="rotate(-90 78.5 185.9)">1</text>
<text x="87.1" y="181.4">4</text>
<text x="267.8" y="185.6">D</text>
<text x="35" y="205.5">1</text>
<text x="85" y="205.5">2</text>
<text x="135" y="205.5">3</text>
<text x="185" y="205.5">4</text>
<text x="235" y="205.5">5</text>
</g>
<g font-size="1.8" fill="#008484">
<text x="89" y="24.2">+5V</text>
<text x="99.3" y="26.4">0.1uF</text>
<text x="100.5" y="24.1">C6</text>
<text x="159.7" y="27.9">R13</text>
<text x="167.1" y="28.6">D4</text>
<text x="216.8" y="29.2">C20</text>
<text x="33.6" y="33.8">C25</text>
<text x="46.4" y="33.7">SW1</text>
<text x="54.2" y="33.8">JP2</text>
<text x="69.8" y="34.1" transform="rotate(-90 69.8 34.1)">R3</text>
<text x="153.8" y="34.3">R8</text>
<text x="160.7" y="35">D2</text>
<text x="166.9" y="30.9">POWER</text>
<text x="194.5" y="35.3">0.1uF</text>
<text x="195.2" y="33">C17</text>
<text x="199.4" y="30.6">+5V</text>
<text x="216.1" y="31.5">0.1uF</text>
<text x="225.7" y="33">R23</text>
<text x="32.1" y="36.1">4.7uF</text>
<text x="46.5" y="36.2">RST</text>
<text x="54" y="36.1">RST_BP</text>
<text x="76.7" y="38.7">RESET</text>
<text x="87" y="38.5" transform="rotate(-90 87 38.5)">UVCC</text>
<text x="89.5" y="37.3" transform="rotate(-90 89.5 37.3)">VCC</text>
<text x="92.1" y="38.5" transform="rotate(-90 92.1 38.5)">AVCC</text>
<text x="97.7" y="38.7">PB0</text>
<text x="97.7" y="41.3">PB1</text>
<text x="147.5" y="40.6">R9</text>
<text x="154.4" y="41.3">D3</text>
<text x="160.6" y="37.3">OVEN</text>
<text x="203.4" y="40.1">U7</text>
<text x="216.8" y="41.9">C21</text>
<text x="244" y="42">J8</text>
<text x="76.7" y="43.8">XTAL1</text>
<text x="97.7" y="43.8">PB2</text>
<text x="97.7" y="46.4">PB3</text>
<text x="140.6" y="47">R14</text>
<text x="148" y="47.7">D5</text>
<text x="154.1" y="43.6">TLOCK</text>
<text x="180.6" y="46.7">0.1uF</text>
<text x="181.3" y="44.4">C15</text>
<text x="198.2" y="45.1">+</text>
<text x="201.3" y="45.5" transform="rotate(-90 201.3 45.5)">V+</text>
<text x="203.7" y="42.6">LM7171</text>
<text x="216.1" y="44.2">0.1uF</text>
<text x="225.7" y="45.7">R24</text>
<text x="244.2" y="44.3">10MHz_OUT</text>
<text x="43.7" y="52.3">J6</text>
<text x="54.2" y="53">FB3</text>
<text x="76.7" y="48.9">XTAL2</text>
<text x="76.7" y="54">AREF</text>
<text x="97.7" y="48.9">PB4</text>
<text x="97.7" y="51.4">PB5</text>
<text x="97.7" y="54">PB6</text>
<text x="134.3" y="53.3">R17</text>
<text x="147.8" y="50">GLOCK</text>
<text x="186.3" y="52">R18</text>
<text x="38.8" y="54.6">USB_B_Micro</text>
<text x="42.3" y="59.1">VBUS</text>
<text x="53.1" y="55.3">Ferrite</text>
<text x="76.7" y="59.1">VBUS</text>
<text x="97.7" y="56.5">PB7</text>
<text x="141.7" y="54">D6</text>
<text x="141.7" y="56.3">PPS</text>
<text x="44.9" y="64.1">D+</text>
<text x="67.5" y="62.2">R2</text>
<text x="76.7" y="64.1">D+</text>
<text x="97.7" y="61.6">PC6</text>
<text x="97.7" y="64.1">PC7</text>
<text x="123.2" y="62.1" transform="rotate(-90 123.2 62.1)">R5</text>
<text x="201.6" y="62.2">R20</text>
<text x="244" y="64.8">J1</text>
<text x="41.3" y="70.1" transform="rotate(-90 41.3 70.1)">Shield</text>
<text x="43.8" y="70.1" transform="rotate(-90 43.8 70.1)">GND</text>
<text x="45.5" y="69.2">ID</text>
<text x="67.5" y="68.6">R1</text>
<text x="76.7" y="71.8">UCAP</text>
<text x="97.7" y="69.2">PD0</text>
<text x="97.7" y="71.8">PD1</text>
<text x="118.3" y="71.1">R4</text>
<text x="128.4" y="71.1">R6</text>
<text x="244" y="67.1">PPS_OUT</text>
<text x="65.4" y="77.9">1uF</text>
<text x="66.3" y="75.6">C4</text>
<text x="97.7" y="74.3">PD2</text>
<text x="97.7" y="76.8">PD3</text>
<text x="127" y="74.4">C11</text>
<text x="127.1" y="76.8">4.7uF</text>
<text x="137.1" y="74.4">C12</text>
<text x="137.2" y="76.8">4.7uF</text>
<text x="97.7" y="81.9">PD5</text>
<text x="97.7" y="79.4">PD4</text>
<text x="137.2" y="83.9">+5V</text>
<text x="147" y="83.8">C22</text>
<text x="167.7" y="81.4">+5V</text>
<text x="173.8" y="83.2">Ferrite</text>
<text x="174.9" y="80.9">FB2</text>
<text x="187.7" y="82.6">NV47X</text>
<text x="189.4" y="80.3">Y2</text>
<text x="46.5" y="88.7" transform="rotate(-90 46.5 88.7)">6.8pF</text>
<text x="48.8" y="88.9" transform="rotate(-90 48.8 88.9)">C1</text>
<text x="97.7" y="84.5">PD6</text>
<text x="97.7" y="87">PD7</text>
<text x="146.3" y="86.1">0.1uF</text>
<text x="163" y="89.6">C23</text>
<text x="185.2" y="89.5">CV</text>
<text x="185.2" y="87">VDC</text>
<text x="193.5" y="87">RF</text>
<text x="200.3" y="88.9">R10</text>
<text x="53.5" y="92.1">Y1</text>
<text x="53.7" y="94.7">16MHz</text>
<text x="93" y="92.1">HWB/PE2</text>
<text x="97.7" y="94.6">PE6</text>
<text x="108.2" y="95.2">ADC3</text>
<text x="108.3" y="92.9">TP2</text>
<text x="115.8" y="95.2">ADC1</text>
<text x="116" y="92.9">TP3</text>
<text x="161.6" y="91.9">0.1uF</text>
<text x="170.4" y="95">0.1uF</text>
<text x="171.1" y="92.7">C26</text>
<text x="185.2" y="92.1">VREF</text>
<text x="191.9" y="92.1">GND</text>
<text x="97.8" y="99.7">PF0</text>
<text x="131.8" y="98.4">Vout</text>
<text x="139.1" y="101.9" transform="rotate(-90 139.1 101.9)">GND +VS</text>
<text x="147" y="97.3">U8</text>
<text x="147.6" y="99.6">LM35-D</text>
<text x="179.8" y="96.1" transform="rotate(-90 179.8 96.1)">3.3uH</text>
<text x="182.1" y="96.4" transform="rotate(-90 182.1 96.4)">L1</text>
<text x="97.8" y="107.3">PF5</text>
<text x="97.8" y="104.8">PF4</text>
<text x="97.8" y="102.2">PF1</text>
<text x="124.5" y="104.5" transform="rotate(-90 124.5 104.5)">R28</text>
<text x="46.5" y="111.5" transform="rotate(-90 46.5 111.5)">6.8pF</text>
<text x="48.8" y="108.9" transform="rotate(-90 48.8 108.9)">C2</text>
<text x="97.8" y="112.4">PF7</text>
<text x="97.8" y="109.9">PF6</text>
<text x="119" y="113.6">10uF</text>
<text x="119.9" y="111.3">C34</text>
<text x="227.7" y="110.7">TP1</text>
<text x="227.7" y="113">PPS</text>
<text x="87" y="118.9" transform="rotate(-90 87 118.9)">UGND</text>
<text x="89.5" y="118.9" transform="rotate(-90 89.5 118.9)">GND</text>
<text x="209.6" y="119.5">+5V</text>
<text x="224.4" y="119.4">R16</text>
<text x="232" y="114.3">R15</text>
<text x="44.5" y="125.3">ISP_VCC</text>
<text x="46.7" y="123">JP1</text>
<text x="53.4" y="122">+5V</text>
<text x="91.7" y="122.6">U2</text>
<text x="92.4" y="125.1">ATmega32U4-AU</text>
<text x="214.2" y="124.5">R29</text>
<text x="242.2" y="120.7">J7</text>
<text x="242.7" y="123">NEO-6M</text>
<text x="129.7" y="130.5">0.1uF</text>
<text x="131" y="128.2">C9</text>
<text x="141" y="128.4">+5V</text>
<text x="215.1" y="130.2">C24</text>
<text x="228.6" y="130.3">C35</text>
<text x="43.8" y="135.6" transform="rotate(-90 43.8 135.6)">VCC</text>
<text x="47.8" y="136.5">MISO</text>
<text x="145" y="132.8">U3</text>
<text x="145.4" y="135.3">MC74HC390</text>
<text x="174" y="132.2">+5V</text>
<text x="193.3" y="134.3">0.1uF</text>
<text x="194" y="132">C10</text>
<text x="213.6" y="132.5">0.1uF</text>
<text x="228.6" y="132.6">10uF</text>
<text x="34.3" y="141.5">ISP</text>
<text x="35.2" y="139.2">J3</text>
<text x="47.8" y="139.1">MOSI</text>
<text x="48.6" y="141.6">SCK</text>
<text x="133.1" y="142.9">CLKAA</text>
<text x="142.9" y="141.9" transform="rotate(-90 142.9 141.9)">VCC</text>
<text x="145.2" y="142.9">CLKBA</text>
<text x="147.4" y="140.3">QAA</text>
<text x="158.9" y="142.2">R7</text>
<text x="43.8" y="147.6" transform="rotate(-90 43.8 147.6)">GND</text>
<text x="48.8" y="144.1">RST</text>
<text x="147.4" y="145.4">QDA</text>
<text x="166.1" y="145.4">CMPIN</text>
<text x="175.9" y="145.7" transform="rotate(-90 175.9 145.7)">VCC</text>
<text x="181.4" y="145.4">INH</text>
<text x="189.9" y="147.5">1N6263</text>
<text x="191.9" y="145.2">D1</text>
<text x="199" y="148.6">R11</text>
<text x="166.1" y="150.5">SIGIN</text>
<text x="175.9" y="152.7" transform="rotate(-90 175.9 152.7)">GND</text>
<text x="181" y="150.5">PC3</text>
<text x="207" y="155.3" transform="rotate(-90 207 155.3)">R12</text>
<text x="213.6" y="155.2" transform="rotate(-90 213.6 155.2)">1nF</text>
<text x="215.9" y="155.3" transform="rotate(-90 215.9 155.3)">C13</text>
<text x="178" y="156.9">U4</text>
<text x="178.7" y="159.4">CD74HC4046AM96</text>
<text x="31" y="166.6">J2</text>
<text x="39.6" y="166.9">F1</text>
<text x="52.2" y="165.9">Q1</text>
<text x="72.8" y="167.7">AP62150WU-7</text>
<text x="77.6" y="165.4">U9</text>
<text x="90.3" y="166.3">C7</text>
<text x="114.4" y="165.2">+6V</text>
<text x="123.1" y="167">BD50FC0FP-E2</text>
<text x="128.4" y="164.7">U1</text>
<text x="141" y="165.2">+5V</text>
<text x="29.9" y="168.9">PWR</text>
<text x="39.5" y="169.2">3A</text>
<text x="48.9" y="168.2">DMP3099L</text>
<text x="72.1" y="172.1">VIN</text>
<text x="81.8" y="172.1">BST</text>
<text x="89.1" y="168.6">0.1uF</text>
<text x="124.7" y="170.8">IN</text>
<text x="130.6" y="170.8">OUT</text>
<text x="43" y="175.8">Ferrite</text>
<text x="44" y="178.2">FB1</text>
<text x="56.8" y="178.4">10uF</text>
<text x="58.8" y="176">C3</text>
<text x="72.1" y="177.2">EN</text>
<text x="82.5" y="177.2">SW</text>
<text x="99.4" y="175.8">L2</text>
<text x="130.2" y="175" transform="rotate(-90 130.2 175)">GND</text>
<text x="144.8" y="174.8">C30</text>
<text x="144.9" y="177.1">4.7uF</text>
<text x="79.4" y="183.1" transform="rotate(-90 79.4 183.1)">GND</text>
<text x="83" y="182.2">FB</text>
<text x="92.3" y="180.3">R27</text>
<text x="109.6" y="180.9">L3</text>
<text x="62.2" y="186.5" transform="rotate(-90 62.2 186.5)">C5</text>
<text x="64.5" y="187" transform="rotate(-90 64.5 187)">1nF</text>
<text x="92.7" y="187" transform="rotate(-90 92.7 187)">R26</text>
<text x="94.9" y="188.5">22uF</text>
<text x="96.9" y="186.2">C8</text>
<text x="107.9" y="186.2">C27</text>
<text x="108" y="188.5">22uF</text>
<text x="118.1" y="186.2">C32</text>
<text x="118.1" y="188.5">10uF</text>
<text x="128.5" y="189" transform="rotate(-90 128.5 189)">0.1uF</text>
<text x="130.8" y="188.3" transform="rotate(-90 130.8 188.3)">C33</text>
</g>
<g font-size="1.8">
<text x="106.7" y="55.6">PWM_D11</text>
<text x="106.7" y="68.3">PWM_D3</text>
<text x="116.8" y="106.4">ADC2</text>
<text x="156.2" y="144.5">1MHz</text>
</g>
<g font-size="1.8" fill="#0000c2">
<text x="127" y="65.8">Psuedo-16bit DAC</text>
<text x="180.3" y="70.9">Main OCXO</text>
<text x="62.2" y="159">12V -&gt; 6V Buck Regulator to keep</text>
<text x="62.2" y="161">power dissipation on the 5V reg low</text>
<text x="147.3" y="157.2">Main TIC Loop Circuit</text>
</g>
<g font-size="1.4" fill="#0000c2">
<text x="39.4" y="27.3">Prevents reset when</text>
<text x="39.4" y="29">USB connected</text>
<text x="233.7" y="31.5">2x Buffered 10MHz Outputs</text>
<text x="224.8" y="75.5">PPS connection is a jumper</text>
<text x="224.8" y="77.2">to bulkhead SMA</text>
<text x="212.1" y="104.7">GPS ANT connects to module</text>
<text x="212.1" y="106.4">via SMA-u.FL bulkhead &amp; jumper</text>
<text x="129.5" y="110.7">Temperature probe next to</text>
<text x="129.5" y="112.4">OCXO for compensation</text>
<text x="129.5" y="114">LPF on data line for filtering</text>
<text x="171.4" y="121.3">100 resistors on all digital lines</text>
<text x="171.4" y="122.9">to keep the noise down</text>
<text x="41.9" y="183.9">Reverse polarity PFET</text>
<text x="107.9" y="194.1">Extra filtering on 6V line</text>
</g>
<g font-size="1.4" fill="#008484">
<text x="160.1" y="26">470</text>
<text x="67.9" y="34.2" transform="rotate(-90 67.9 34.2)">10k</text>
<text x="153.8" y="32.3">470</text>
<text x="226" y="34.7">50R</text>
<text x="147.4" y="38.7">470</text>
<text x="141.1" y="45">470</text>
<text x="226" y="47.4">50R</text>
<text x="134.7" y="51.4">470</text>
<text x="186.8" y="50.1">10k</text>
<text x="67.3" y="64">22R</text>
<text x="124.9" y="62.3" transform="rotate(-90 124.9 62.3)">10M</text>
<text x="202" y="60.2">10k</text>
<text x="67.3" y="66.6">22R</text>
<text x="118.2" y="69.1">39k</text>
<text x="128.4" y="69.1">39k</text>
<text x="200.8" y="86.9">100</text>
<text x="126.2" y="104.2" transform="rotate(-90 126.2 104.2)">68R</text>
<text x="228.7" y="118.6">100</text>
<text x="232.5" y="116">100</text>
<text x="224.9" y="121.1">100</text>
<text x="215" y="126.2">2R</text>
<text x="158.9" y="140.3">100</text>
<text x="199.5" y="150.3">3k9</text>
<text x="205" y="155" transform="rotate(-90 205 155)">10M</text>
<text x="98.7" y="178.3">3.3uH</text>
<text x="92.8" y="182.1">65k</text>
<text x="108.8" y="183.3">3.3uH</text>
<text x="90.7" y="186.6" transform="rotate(-90 90.7 186.6)">10k</text>
</g>
<g font-size="1.4" fill="#840000">
<text x="64" y="36.2" transform="rotate(-90 64 36.2)">RST</text>
<text x="56.5" y="144">RST</text>
</g>
<g font-size=".7" fill="#008484">
<text x="203.5" y="49.4" transform="rotate(-90 203.5 49.4)">NULL</text>
<text x="206" y="48.1" transform="rotate(-90 206 48.1)">NULL</text>
</g>
</svg>
